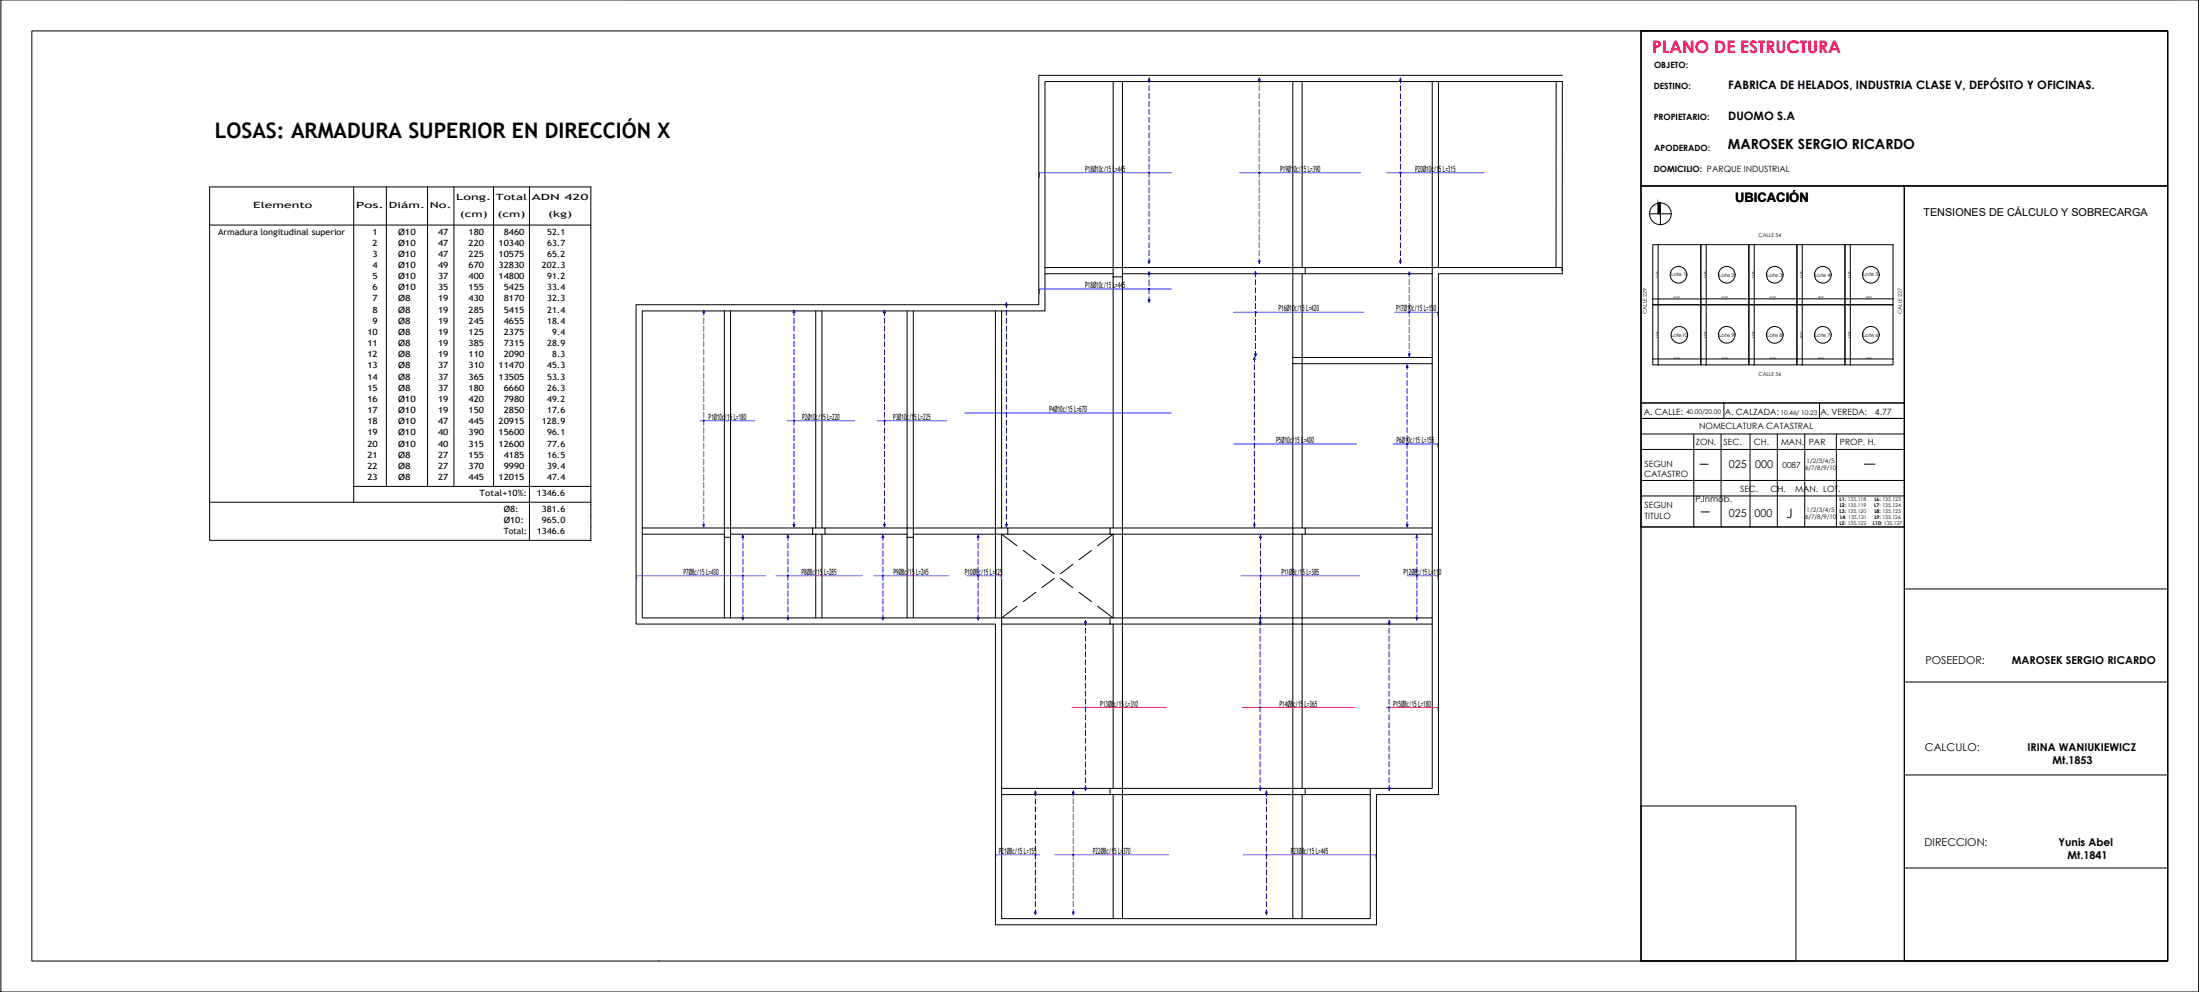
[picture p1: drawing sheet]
<svg xmlns="http://www.w3.org/2000/svg" width="710mm" height="320mm" viewBox="0 0 710 320" stroke-linecap="round" stroke-linejoin="round" font-family="sans-serif">
<!-- layer: 0 -->
<g fill="none" stroke="#000" stroke-width=".32">
<path d="M.3 0h709.4v320h-709.4zM10.3 10h689.4v300h-689.4zM529.7 10h170v300h-170zM529.7 10h170v50h-170zM529.7 10v300M529.7 10h170v300h-170M529.7 60h85v70h-85zM529.7 60h170M614.7 60h85v250h-85zM614.7 60v250M533.5 78.9h15.5v19.4h-15.5zM535.2 78.9v38.8"/>
<path d="M549 78.9h15.5v19.4h-15.5zM550.7 78.9v38.8M564.5 78.9h15.5v19.4h-15.5zM566.2 78.9v38.8M580 78.9h15.5v19.4h-15.5zM581.8 79l-.1 38.7M595.5 78.9h15.5v19.4h-15.5zM597.3 79v38.7M533.5 98.3h15.5v19.4h-15.5zM535.2 98.3h.1M549 98.3h15.5v19.4h-15.5zM549.1 96.4l-.1 .1"/>
<path d="M550.7 98.3h.1M564.5 98.3h15.5v19.4h-15.5zM564.6 96.4h-.1M566.2 98.3h.1M580 98.3h15.5v19.4h-15.5zM580.1 96.4h-.1M581.7 98.3l.1 .1M595.5 98.3h15.5v19.4h-15.5zM595.6 96.4h-.1M597.2 98.3h.1M611.1 96.4h-77.6M533.5 115.8h77.6"/>
<path d="M535.2 117.7h.1M549.1 115.8h-.1M550.7 117.7h.1M564.6 115.8h-.1M566.2 117.7h.1M580.1 115.8h-.1M595.6 115.8h-.1M529.7 130h85v5h-85zM529.7 135h85v35h-85zM529.7 135h85M529.7 140h85M546.7 140v30"/>
<path d="M555.6 140v30M556.5 130v5M564.9 140v30M573.7 140v30M582.6 140v30M587.3 130v5M592.8 140v30M529.7 145h85M529.7 155h85M529.7 160h85M529.7 170h85M614.7 190h85"/>
<path d="M614.7 220h85M529.7 260h50v50h-50zM614.7 250h85M614.7 280h85"/>
<circle cx="541.8" cy="88.6" r="2.69"/>
<circle cx="557.4" cy="88.6" r="2.69"/>
<circle cx="572.9" cy="88.6" r="2.69"/>
<circle cx="588.4" cy="88.6" r="2.69"/>
<circle cx="603.9" cy="88.6" r="2.69"/>
<circle cx="542.1" cy="108" r="2.69"/>
<circle cx="557.4" cy="108" r="2.69"/>
<circle cx="572.9" cy="108" r="2.69"/>
<circle cx="588.4" cy="108" r="2.69"/>
<circle cx="603.9" cy="108" r="2.69"/>
</g>
<!-- layer: VISTAS -->
<g fill="#000" stroke="#000" stroke-width=".32">
<path d="M535.6 65.5h.4z"/>
<path d="M535.6 65.5h.4zM535.2 65.5h.8z"/>
<path d="M535.2 65.5l.8 3.5v-3.5zM535.2 65.5l.8 3.5h-.8z"/>
</g>
<!-- layer: SILUETA DE SUPERFICIES -->
<g fill="none" stroke="#000" stroke-width=".32">
<path d="M532.5 69h6.9M535.2 65.5v3.5M536 65.5v7"/>
<circle cx="536" cy="69" r="3.5"/>
</g>
<!-- layer: plano 01 -->
<path d="M548.8 149.7h2.6M601.8 149.7h3.4M549.1 165.1h2.7" fill="none" stroke="#000" stroke-width=".32"/>
<!-- layer: 0 -->
<path d="M202.7 0h500" fill="none" stroke="#808080" stroke-width=".32"/>
<!-- layer: A-VISTA MUROS -->
<g fill="none" stroke="#000" stroke-width=".32">
<path d="M359.3 26.3v60h-22M362.3 26.3v60h55v-60M420.3 26.3v60M462.3 26.3v60h-41M464.3 26.3v60M502.3 26.3v60M504.3 24.3h-169v74h-130v103h116v97h123v-42h20v-168h40v-2h-42v168h-20v42h-119v-97h-116v-99h130v-74h167v61M337.3 88.3h22M359.3 86.3h3v3h-3zM359.3 89.3v81M362.3 89.3v81h55v-53M362.3 88.3h55"/>
<path d="M417.3 86.3h4v2h-4zM417.3 88.3v27M420.3 88.3v27h42M421.3 88.3h41M233.8 100.3v70h-26.5M235.8 100.3v70h26.5M263.3 100.3v70M265.3 100.3v70M292.8 100.3v70h-26.5M294.8 100.3v70h26.5v-70M323.3 100.3v70M417.3 115.3h3v2h-3z"/>
<path d="M462.3 117.3h-42v53M207.3 172.3h26.5M233.8 170.3h2v3h-2zM233.8 173.3v26M235.8 172.3h26.5M235.8 173.3v26M262.3 170.3h4v2h-4zM263.3 172.3v27M265.3 172.3v27M266.3 172.3h26.5M292.8 170.3h2v3h-2zM292.8 173.3v26"/>
<path d="M294.8 172.3h26.5M294.8 173.3v26M321.3 170.3h4v2h-4zM321.3 172.3v27M323.3 172.3v27h35M325.3 170.3h33M325.3 172.3h33M358.3 170.3h4v2h-4zM359.3 172.3v27M362.3 172.3h55v27h-55zM417.3 170.3h4v2h-4zM420.3 172.3v27h42"/>
<path d="M421.3 170.3h41M421.3 172.3h41M358.3 199.3h4v2h-4zM417.3 199.3h3v2h-3zM323.3 201.3h35M359.3 201.3v53M362.3 201.3h55v53h-55zM462.3 201.3h-42v53M323.3 254.3h35M323.3 256.3h35M358.3 254.3h4v2h-4zM359.3 256.3v40"/>
<path d="M417.3 254.3h4v2h-4zM417.3 256.3h-55v40M417.3 256.3v40M420.3 256.3v40M421.3 254.3h21M421.3 256.3h21"/>
</g>
<!-- layer: M-REFERENCIAS -->
<path d="M67.7 60.3h123v114h-123zM67.7 72.6h123M114.2 60.3v101.7M124.7 60.3v96.6M138 60.3v96.6M146.5 60.3v96.6M159.3 60.3v96.6M170.9 60.3v114M114.2 156.9h76.5M67.7 162h123" fill="none" stroke="#000" stroke-width=".32"/>
<!-- layer: PA_SIMB_HUEC -->
<path d="M323.3 172.3l5 3.8M330.3 177.5l4 3.1M352.3 177.5l-4 3.1M359.3 172.3l-5 3.7M328.3 195.6l-5 3.7M334.3 191.1l-4 2.9M336.3 182.1l4 3M340.3 186.6l-4 3M342.3 186.6l4 3M346.3 182l-4 3.1M348.3 191.1l4 3M354.3 195.6l5 3.7" fill="none" stroke="#000" stroke-width=".32"/>
<!-- layer: EH-BARRA 10mm VISTA -->
<path d="M378.1 55.7h-42.6v1.6M400.2 55.7h39M447.7 55.7h31.4M378.1 93.2h-42.6v1.6M398.3 100.7h41.9M450.2 100.7h13.9v1M226 135.7h17.7M254.1 135.7h21.8M283.2 135.7h22.4M311.5 133.2h66.6M398.3 143.2h39.5M449.7 143.2h14.4v1" fill="none" stroke="#135de7" stroke-width=".32"/>
<!-- layer: ARR_L_S_IG_LINEA -->
<g fill="none" stroke="#00f" stroke-width=".32">
<path d="M370.9 25.1l.3 .8h-.6zM370.9 25.9v.9M370.9 27.6v1.7M370.9 30.2v1.6M370.9 32.7v1.7M370.9 35.2v1.7M370.9 37.8v1.6M406.5 25.1l.3 .8h-.6zM406.5 25.9v.9M406.5 27.6v1.7M406.5 30.2v1.6M406.5 32.7v1.7"/>
<path d="M406.5 35.2v1.7M406.5 37.8v1.6M452 25.1l.4 .8h-.7zM452 25.9v.9M452 27.6v1.7M452 30.2v1.6M452 32.7v1.7M452 35.2v1.7M452 37.8v1.6M370.9 40.3v1.7M370.9 42.8v1.7M370.9 45.4v1.6"/>
<path d="M370.9 47.9v1.7M370.9 50.4v1.7M370.9 52.9v1.7M370.9 55.5v1.7M370.9 58v1.7M406.5 40.3v1.7M406.5 42.8v1.7M406.5 45.4v1.6M406.5 47.9v1.7M406.5 50.4v1.7M406.5 52.9v1.7M406.5 55.5v1.7"/>
<path d="M406.5 58v1.7M452 40.3v1.7M452 42.8v1.7M452 45.4v1.6M452 47.9v1.7M452 50.4v1.7M452 52.9v1.7M452 55.5v1.7M452 58v1.7M370.9 60.5v1.7M370.9 63.1v1.7M370.9 65.6v1.7"/>
<path d="M370.9 68.1v1.7M370.9 70.7v1.7M370.9 73.2v1.7M370.9 75.7v1.7M370.9 78.3v1.7M406.5 60.5v1.7M406.5 63.1v1.7M406.5 65.6v1.7M406.5 68.1v1.7M406.5 70.7v1.7M406.5 73.2v1.7M406.5 75.7v1.7"/>
<path d="M406.5 78.3v1.7M452 60.5v1.7M452 63.1v1.7M452 65.6v1.7M452 68.1v1.7M452 70.7v1.7M452 73.2v1.7M452 75.7v1.7M452 78.3v1.7M324.9 97.6l.3 .8h-.7zM324.9 98.4v.9M370.6 96.7h.6l-.3 .8z"/>
<path d="M370.6 84.2h.6l-.3 .8zM370.9 87.6l.3 .8h-.6zM370.9 80.8v1.7M370.9 83.3v.9M370.9 88.4v1M370.9 90.3v1.8M370.9 93v1.8M370.9 95.8v.9M405.3 87.6l.3 .8h-.6zM405.3 88.4v.9M405.3 90.2v1.7M405.3 92.7v1.7"/>
<path d="M405.3 95.3v1.7M405.3 97.9v1.7M406.2 84.2h.6l-.3 .8zM406.5 80.8v1.7M406.5 83.3v.9M451.7 84.2h.7l-.4 .8zM452 80.8v1.7M452 83.3v.9M454.9 87.6l.3 .8h-.6zM454.9 88.4v.9M454.9 90.2v1.7M454.9 92.7v1.7"/>
<path d="M454.9 95.3v1.7M454.9 97.9v1.7M227.2 100.1l.3 .8h-.7zM227.2 100.9v.9M227.2 102.6v1.7M227.2 105.1v1.7M227.2 107.7v1.7M227.2 110.2v1.7M227.2 112.7v1.7M227.2 115.3v1.6M227.2 117.8v1.7M256.3 100.1l.3 .8h-.6z"/>
<path d="M256.3 100.9v.9M256.3 102.6v1.7M256.3 105.1v1.7M256.3 107.7v1.7M256.3 110.2v1.7M256.3 112.7v1.7M256.3 115.3v1.6M256.3 117.8v1.7M285.5 100.1l.3 .8h-.6zM285.5 100.9v.9M285.5 102.6v1.7M285.5 105.1v1.7"/>
<path d="M285.5 107.7v1.7M285.5 110.2v1.7M285.5 112.7v1.7M285.5 115.3v1.6M285.5 117.8v1.7M324.9 100.1v1.7M324.9 102.7v1.6M324.9 105.2v1.7M324.9 107.7v1.7M324.9 110.2v1.7M324.9 112.8v1.6M324.9 115.3v1.7"/>
<path d="M324.9 117.8v1.7M404.9 115.1l.3 .8h-.6zM404.9 115.9v.9M404.9 117.6v1.7M405 114.2h.6l-.3 .8zM405.3 100.4v1.8M405.3 103v1.7M405.3 105.6v1.7M405.3 108.2v1.7M405.3 110.7v1.8M405.3 113.3v.9M454.2 117.6l.4 .8h-.7z"/>
<path d="M454.2 118.4v.9M454.6 114.2h.6l-.3 .8zM454.9 100.4v1.8M454.9 103v1.7M454.9 105.6v1.7M454.9 108.2v1.7M454.9 110.7v1.8M454.9 113.3v.9M227.2 120.3v1.7M227.2 122.8v1.7M227.2 125.4v1.7M227.2 127.9v1.7"/>
<path d="M227.2 130.4v1.7M227.2 133v1.6M227.2 135.5v1.7M227.2 138v1.7M256.3 120.3v1.7M256.3 122.8v1.7M256.3 125.4v1.7M256.3 127.9v1.7M256.3 130.4v1.7M256.3 133v1.6M256.3 135.5v1.7M256.3 138v1.7"/>
<path d="M285.5 120.3v1.7M285.5 122.8v1.7M285.5 125.4v1.7M285.5 127.9v1.7M285.5 130.4v1.7M285.5 133v1.6M285.5 135.5v1.7M285.5 138v1.7M324.9 120.3v1.7M324.9 122.9v1.6M324.9 125.4v1.7M324.9 127.9v1.7"/>
<path d="M324.9 130.4v1.7M324.9 133v1.6M324.9 135.5v1.7M324.9 138v1.7M404.9 120.2v1.7M404.9 122.7v1.7M404.9 125.2v1.7M404.9 127.8v1.7M404.9 130.3v1.7M404.9 132.8v1.7M404.9 135.4v1.7M404.9 137.9v1.7"/>
<path d="M454.2 120.1v1.7M454.2 122.7v1.7M454.2 125.2v1.7M454.2 127.7v1.7M454.2 130.3v1.7M454.2 132.8v1.7M454.2 135.4v1.6M454.2 137.9v1.7M227.2 140.5v1.7M227.2 143.1v1.6M227.2 145.6v1.7M227.2 148.1v1.7"/>
<path d="M227.2 150.6v1.7M227.2 153.2v1.6M227.2 155.7v1.7M227.2 158.2v1.7M256.3 140.5v1.7M256.3 143.1v1.6M256.3 145.6v1.7M256.3 148.1v1.7M256.3 150.6v1.7M256.3 153.2v1.6M256.3 155.7v1.7M256.3 158.2v1.7"/>
<path d="M285.5 140.5v1.7M285.5 143.1v1.6M285.5 145.6v1.7M285.5 148.1v1.7M285.5 150.6v1.7M285.5 153.2v1.6M285.5 155.7v1.7M285.5 158.2v1.7M324.9 140.5v1.7M324.9 143.1v1.7M324.9 145.6v1.7M324.9 148.1v1.7"/>
<path d="M324.9 150.6v1.7M324.9 153.2v1.6M324.9 155.7v1.7M324.9 158.2v1.7M404.9 140.4v1.7M404.9 143v1.7M404.9 145.5v1.7M404.9 148v1.7M404.9 150.6v1.7M404.9 153.1v1.7M404.9 155.7v1.6M404.9 158.2v1.7"/>
<path d="M454.2 140.4v1.7M454.2 143v1.6M454.2 145.5v1.7M454.2 148v1.7M454.2 150.6v1.7M454.2 153.1v1.7M454.2 155.6v1.7M454.2 158.2v1.7M226.8 169.2h.7l-.3 .8zM227.2 160.7v1.7M227.2 163.3v1.7M227.2 165.8v1.7"/>
<path d="M227.2 168.3v.9M239.8 172.6l.3 .8h-.6zM239.8 173.4v.9M239.8 175.2v1.7M239.8 177.7v1.7M254.3 172.6l.3 .8h-.6zM254.3 173.4v.9M254.3 175.2v1.7M254.3 177.7v1.7M256 169.2h.6l-.3 .8zM256.3 160.7v1.7M256.3 163.3v1.7"/>
<path d="M256.3 165.8v1.7M256.3 168.3v.9M285 172.6l.3 .8h-.6zM285 173.4v.9M285 175.2v1.7M285 177.7v1.7M285.2 169.2h.6l-.3 .8zM285.5 160.7v1.7M285.5 163.3v1.7M285.5 165.8v1.7M285.5 168.3v.9M315.7 172.6l.4 .8h-.7z"/>
<path d="M315.7 173.4v.9M315.7 175.2v1.7M315.7 177.7v1.7M324.5 169.2h.7l-.3 .8zM324.9 160.7v1.7M324.9 163.3v1.7M324.9 165.8v1.7M324.9 168.3v.9M404.6 169.2h.6l-.3 .8zM404.9 160.7v1.7M404.9 163.3v1.6M404.9 165.8v1.7"/>
<path d="M404.9 168.3v.9M406.9 172.6l.3 .8h-.7zM406.9 173.4v.9M406.9 175.2v1.7M406.9 177.7v1.7M453.9 169.2h.7l-.4 .8zM454.2 160.7v1.7M454.2 163.3v1.6M454.2 165.8v1.7M454.2 168.3v.9M457.3 172.6l.3 .8h-.6zM457.3 173.4v.9"/>
<path d="M457.3 175.2v1.7M457.3 177.7v1.7M239.5 199.2h.6l-.3 .8zM239.8 180.3v1.7M239.8 182.9v1.7M239.8 185.4v1.8M239.8 188v1.7M239.8 190.6v1.7M239.8 193.2v1.7M239.8 195.7v1.7M239.8 198.3v.9M254 199.2h.6l-.3 .8z"/>
<path d="M254.3 180.3v1.7M254.3 182.9v1.7M254.3 185.4v1.8M254.3 188v1.7M254.3 190.6v1.7M254.3 193.2v1.7M254.3 195.7v1.7M254.3 198.3v.9M284.7 199.2h.6l-.3 .8zM285 180.3v1.7M285 182.9v1.7M285 185.4v1.8"/>
<path d="M285 188v1.7M285 190.6v1.7M285 193.2v1.7M285 195.7v1.7M285 198.3v.9M315.4 199.2h.7l-.4 .8zM315.7 180.3v1.7M315.7 182.9v1.7M315.7 185.4v1.8M315.7 188v1.7M315.7 190.6v1.7M315.7 193.2v1.7"/>
<path d="M315.7 195.7v1.7M315.7 198.3v.9M406.5 199.2h.7l-.3 .8zM406.9 180.3v1.7M406.9 182.9v1.7M406.9 185.4v1.8M406.9 188v1.7M406.9 190.6v1.7M406.9 193.2v1.7M406.9 195.7v1.7M406.9 198.3v.9M457 199.2h.6l-.3 .8z"/>
<path d="M457.3 180.3v1.7M457.3 182.9v1.7M457.3 185.4v1.8M457.3 188v1.7M457.3 190.6v1.7M457.3 193.2v1.7M457.3 195.7v1.7M457.3 198.3v.9M350.4 200.1l.3 .8h-.6zM350.4 200.9v.9M350.4 202.6v1.7M350.4 205.2v1.7"/>
<path d="M350.4 207.7v1.7M350.4 210.2v1.7M350.4 212.8v1.7M350.4 215.3v1.7M350.4 217.8v1.7M406.8 200.1l.3 .8h-.6zM406.8 200.9v.9M406.8 202.6v1.7M406.8 205.2v1.7M406.8 207.7v1.7M406.8 210.2v1.7M406.8 212.8v1.7"/>
<path d="M406.8 215.3v1.7M406.8 217.8v1.7M448.4 200.1l.3 .8h-.6zM448.4 200.9v.9M448.4 202.6v1.7M448.4 205.2v1.7M448.4 207.7v1.7M448.4 210.2v1.7M448.4 212.8v1.7M448.4 215.3v1.7M448.4 217.8v1.7M350.4 220.4v1.7"/>
<path d="M350.4 222.9v1.7M350.4 225.4v1.7M350.4 228v1.7M350.4 230.5v1.7M350.4 233v1.7M350.4 235.6v1.7M350.4 238.1v1.7M406.8 220.4v1.7M406.8 222.9v1.7M406.8 225.4v1.7M406.8 228v1.7M406.8 230.5v1.7"/>
<path d="M406.8 233v1.7M406.8 235.6v1.7M406.8 238.1v1.7M448.4 220.4v1.7M448.4 222.9v1.7M448.4 225.4v1.7M448.4 228v1.7M448.4 230.5v1.7M448.4 233v1.7M448.4 235.6v1.7M448.4 238.1v1.7M334.2 255.1l.3 .8h-.6z"/>
<path d="M334.2 255.9v.9M334.2 257.6v1.7M346.4 255.1l.4 .8h-.7zM346.4 255.9v.9M346.4 257.6v1.7M350.1 254.2h.6l-.3 .8zM350.4 240.6v1.7M350.4 243.2v1.7M350.4 245.7v1.7M350.4 248.3v1.6M350.4 250.8v1.7M350.4 253.3v.9"/>
<path d="M406.5 254.2h.6l-.3 .8zM406.8 240.6v1.7M406.8 243.2v1.7M406.8 245.7v1.7M406.8 248.3v1.6M406.8 250.8v1.7M406.8 253.3v.9M408.8 255.1l.3 .8h-.6zM408.8 255.9v.9M408.8 257.6v1.7M448.1 254.2h.6l-.3 .8zM448.4 240.6v1.7"/>
<path d="M448.4 243.2v1.7M448.4 245.7v1.7M448.4 248.3v1.6M448.4 250.8v1.7M448.4 253.3v.9M334.2 260.2v1.7M334.2 262.7v1.7M334.2 265.3v1.7M334.2 267.8v1.7M334.2 270.4v1.7M334.2 272.9v1.7M334.2 275.5v1.7"/>
<path d="M334.2 278v1.7M346.4 260.2v1.7M346.4 262.7v1.7M346.4 265.3v1.7M346.4 267.8v1.7M346.4 270.4v1.7M346.4 272.9v1.7M346.4 275.5v1.7M346.4 278v1.7M408.8 260.2v1.7M408.8 262.7v1.7M408.8 265.3v1.7"/>
<path d="M408.8 267.8v1.7M408.8 270.4v1.7M408.8 272.9v1.7M408.8 275.5v1.7M408.8 278v1.7M333.9 294.2h.6l-.3 .8zM334.2 280.6v1.7M334.2 283.1v1.7M334.2 285.7v1.7M334.2 288.2v1.7M334.2 290.8v1.7M334.2 293.3v.9"/>
<path d="M346.1 294.2h.7l-.4 .8zM346.4 280.6v1.7M346.4 283.1v1.7M346.4 285.7v1.7M346.4 288.2v1.7M346.4 290.8v1.7M346.4 293.3v.9M408.5 294.2h.6l-.3 .8zM408.8 280.6v1.7M408.8 283.1v1.7M408.8 285.7v1.7M408.8 288.2v1.7"/>
<path d="M408.8 290.8v1.7M408.8 293.3v.9"/>
<circle cx="370.9" cy="55.7" r=".2"/>
<circle cx="406.5" cy="55.7" r=".2"/>
<circle cx="452.1" cy="55.7" r=".2"/>
<circle cx="370.9" cy="93.2" r=".2"/>
<circle cx="405.3" cy="100.7" r=".2"/>
<circle cx="454.9" cy="100.7" r=".2"/>
<circle cx="227.2" cy="135.7" r=".2"/>
<circle cx="256.3" cy="135.7" r=".2"/>
<circle cx="285.5" cy="135.7" r=".2"/>
<circle cx="324.9" cy="133.2" r=".2"/>
<circle cx="404.9" cy="143.2" r=".2"/>
<circle cx="454.2" cy="143.2" r=".2"/>
<circle cx="239.8" cy="185.7" r=".2"/>
<circle cx="254.3" cy="185.7" r=".2"/>
<circle cx="285" cy="185.7" r=".2"/>
<circle cx="315.7" cy="185.7" r=".2"/>
<circle cx="406.9" cy="185.7" r=".2"/>
<circle cx="457.3" cy="185.7" r=".2"/>
<circle cx="350.4" cy="228.2" r=".2"/>
<circle cx="406.8" cy="228.2" r=".2"/>
<circle cx="448.4" cy="228.2" r=".2"/>
<circle cx="334.2" cy="275.7" r=".2"/>
<circle cx="346.4" cy="275.7" r=".2"/>
<circle cx="408.8" cy="275.7" r=".2"/>
</g>
<!-- layer: EH-BARRA 8mm VISTA -->
<path d="M247.1 185.7h-41.6v1M250.4 185.7h28M282 185.7h24.2M312 185.7h11.1v1M400.5 185.7h38.4M454.2 185.7h9.9v1M346 228.2h30.6M400.9 228.2h36.4M447.5 228.2h16.6v1M335.6 275.7h-14.1v1M340.5 275.7h36.8M401.3 275.7h42.8v1.3" fill="none" stroke="#e713e0" stroke-width=".32"/>
<text font-size="6.9" x="69.3" y="44.7">LOSAS: ARMADURA SUPERIOR EN DIRECCIÓN X</text>
<text font-size="5.6" fill="#f00" x="533.3" y="17">PLANO DE ESTRUCTURA</text>
<text font-size="4.5" x="557.7" y="48.2">MAROSEK SERGIO RICARDO</text>
<g font-size="4.2">
<text x="560.1" y="65.2">UBICACIÓN</text>
<text x="576.6" y="166.9">J</text>
</g>
<g font-size="3.8">
<text x="557.9" y="28.6">FABRICA DE HELADOS, INDUSTRIA CLASE V, DEPÓSITO Y OFICINAS.</text>
<text x="557.9" y="38.8">DUOMO S.A</text>
</g>
<g font-size="3.5">
<text x="620.9" y="69.7">TENSIONES DE CÁLCULO Y SOBRECARGA</text>
<text x="558" y="150.9">025</text>
<text x="566.6" y="150.9">000</text>
<text x="558" y="166.8">025</text>
<text x="566.4" y="166.8">000</text>
<text x="621.5" y="214.2">POSEEDOR:</text>
<text x="649.4" y="214.2">MAROSEK SERGIO RICARDO</text>
<text x="621.3" y="242.3">CALCULO:</text>
<text x="654.4" y="242.3">IRINA WANIUKIEWICZ</text>
<text x="662.5" y="246.5">Mt.1853</text>
<text x="621.2" y="272.8">DIRECCION:</text>
<text x="664.4" y="272.8">Yunis Abel</text>
<text x="667.4" y="277">Mt.1841</text>
</g>
<g font-size="2.8">
<text x="533.9" y="22">OBJETO:</text>
<text x="533.8" y="28.7">DESTINO:</text>
<text x="533.8" y="38.8">PROPIETARIO:</text>
<text x="534" y="48.8">APODERADO:</text>
<text x="350.3" y="55.4">P18Ø10c/15 L=445</text>
<text x="413.2" y="55.4">P19Ø10c/15 L=390</text>
<text x="456.8" y="55.4">P20Ø10c/15 L=315</text>
<text x="533.8" y="55.6">DOMICILIO: PARQUE INDUSTRIAL</text>
<text x="147.3" y="64.5">Long.</text>
<text x="160.1" y="64.5">Total</text>
<text x="171.7" y="64.5">ADN 420</text>
<text x="81.7" y="67.2">Elemento</text>
<text x="114.9" y="67.2">Pos.</text>
<text x="125.5" y="67.2">Diám.</text>
<text x="138.8" y="67.2">No.</text>
<text x="148.4" y="69.9">(cm)</text>
<text x="160.6" y="69.9">(cm)</text>
<text x="177" y="69.9">(kg)</text>
<text x="70.4" y="75.6">Armadura longitudinal superior</text>
<text x="120.3" y="75.6">1</text>
<text x="128.5" y="75.6">Ø10</text>
<text x="141.4" y="75.6">47</text>
<text x="151.2" y="75.6">180</text>
<text x="162.6" y="75.6">8460</text>
<text x="176.6" y="75.6">52.1</text>
<text x="120.3" y="79.2">2</text>
<text x="120.3" y="82.8">3</text>
<text x="128.5" y="79.2">Ø10</text>
<text x="128.5" y="82.8">Ø10</text>
<text x="141.4" y="79.2">47</text>
<text x="141.4" y="82.8">47</text>
<text x="151.2" y="79.2">220</text>
<text x="151.2" y="82.8">225</text>
<text x="160.9" y="79.2">10340</text>
<text x="160.9" y="82.8">10575</text>
<text x="176.6" y="79.2">63.7</text>
<text x="176.6" y="82.8">65.2</text>
<text x="120.3" y="86.4">4</text>
<text x="128.5" y="86.4">Ø10</text>
<text x="141.4" y="86.4">49</text>
<text x="151.2" y="86.4">670</text>
<text x="160.9" y="86.4">32830</text>
<text x="174.9" y="86.4">202.3</text>
<text x="120.3" y="90">5</text>
<text x="120.3" y="93.6">6</text>
<text x="128.5" y="90">Ø10</text>
<text x="128.5" y="93.6">Ø10</text>
<text x="141.4" y="90">37</text>
<text x="141.4" y="93.6">35</text>
<text x="151.2" y="90">400</text>
<text x="151.2" y="93.6">155</text>
<text x="160.9" y="90">14800</text>
<text x="162.6" y="93.6">5425</text>
<text x="176.6" y="90">91.2</text>
<text x="176.6" y="93.6">33.4</text>
<text x="350.3" y="92.9">P18Ø10c/15 L=445</text>
<text x="120.3" y="97.2">7</text>
<text x="120.3" y="100.8">8</text>
<text x="128.5" y="97.2">Ø8</text>
<text x="128.5" y="100.8">Ø8</text>
<text x="141.4" y="97.2">19</text>
<text x="141.4" y="100.8">19</text>
<text x="151.2" y="97.2">430</text>
<text x="151.2" y="100.8">285</text>
<text x="162.6" y="97.2">8170</text>
<text x="162.6" y="100.8">5415</text>
<text x="176.6" y="97.2">32.3</text>
<text x="176.6" y="100.8">21.4</text>
<text x="412.7" y="100.4">P16Ø10c/15 L=420</text>
<text x="450.6" y="100.4">P17Ø10c/15 L=150</text>
<text x="120.3" y="104.4">9</text>
<text x="128.5" y="104.4">Ø8</text>
<text x="141.4" y="104.4">19</text>
<text x="151.2" y="104.4">245</text>
<text x="162.6" y="104.4">4655</text>
<text x="176.6" y="104.4">18.4</text>
<text x="118.6" y="108">10</text>
<text x="118.6" y="111.6">11</text>
<text x="128.5" y="108">Ø8</text>
<text x="128.5" y="111.6">Ø8</text>
<text x="141.4" y="108">19</text>
<text x="141.4" y="111.6">19</text>
<text x="151.2" y="108">125</text>
<text x="151.2" y="111.6">385</text>
<text x="162.6" y="108">2375</text>
<text x="162.6" y="111.6">7315</text>
<text x="176.6" y="111.6">28.9</text>
<text x="178.3" y="108">9.4</text>
<text x="118.6" y="115.2">12</text>
<text x="118.6" y="118.8">13</text>
<text x="128.5" y="115.2">Ø8</text>
<text x="128.5" y="118.8">Ø8</text>
<text x="141.4" y="115.2">19</text>
<text x="141.4" y="118.8">37</text>
<text x="151.2" y="115.2">110</text>
<text x="151.2" y="118.8">310</text>
<text x="160.9" y="118.8">11470</text>
<text x="162.6" y="115.2">2090</text>
<text x="176.6" y="118.8">45.3</text>
<text x="178.3" y="115.2">8.3</text>
<text x="118.6" y="122.4">14</text>
<text x="128.5" y="122.4">Ø8</text>
<text x="141.4" y="122.4">37</text>
<text x="151.2" y="122.4">365</text>
<text x="160.9" y="122.4">13505</text>
<text x="176.6" y="122.4">53.3</text>
<text x="118.6" y="126">15</text>
<text x="118.6" y="129.6">16</text>
<text x="128.5" y="126">Ø8</text>
<text x="128.5" y="129.6">Ø10</text>
<text x="141.4" y="126">37</text>
<text x="141.4" y="129.6">19</text>
<text x="151.2" y="126">180</text>
<text x="151.2" y="129.6">420</text>
<text x="162.6" y="126">6660</text>
<text x="162.6" y="129.6">7980</text>
<text x="176.6" y="126">26.3</text>
<text x="176.6" y="129.6">49.2</text>
<text x="118.6" y="133.2">17</text>
<text x="118.6" y="136.8">18</text>
<text x="128.5" y="133.2">Ø10</text>
<text x="128.5" y="136.8">Ø10</text>
<text x="141.4" y="133.2">19</text>
<text x="141.4" y="136.8">47</text>
<text x="151.2" y="133.2">150</text>
<text x="151.2" y="136.8">445</text>
<text x="160.9" y="136.8">20915</text>
<text x="162.6" y="133.2">2850</text>
<text x="174.9" y="136.8">128.9</text>
<text x="176.6" y="133.2">17.6</text>
<text x="228.7" y="135.4">P1Ø10c/15 L=180</text>
<text x="258.9" y="135.4">P2Ø10c/15 L=220</text>
<text x="288.3" y="135.4">P3Ø10c/15 L=225</text>
<text x="338.7" y="132.9">P4Ø10c/15 L=670</text>
<text x="530.6" y="134">A. CALLE:</text>
<text x="556.8" y="133.8">A. CALZADA:</text>
<text x="587.6" y="133.8">A. VEREDA:</text>
<text x="605.2" y="133.8">4.77</text>
<text x="118.6" y="140.4">19</text>
<text x="128.5" y="140.4">Ø10</text>
<text x="141.4" y="140.4">40</text>
<text x="151.2" y="140.4">390</text>
<text x="160.9" y="140.4">15600</text>
<text x="176.6" y="140.4">96.1</text>
<text x="412" y="142.9">P5Ø10c/15 L=400</text>
<text x="450.8" y="142.9">P6Ø10c/15 L=155</text>
<text x="547.4" y="143.6">ZON.</text>
<text x="548.5" y="138.2">NOMECLATURA CATASTRAL</text>
<text x="556.3" y="143.6">SEC.</text>
<text x="566.1" y="143.6">CH.</text>
<text x="574.9" y="143.6">MAN. PAR</text>
<text x="593.9" y="143.6">PROP. H.</text>
<text x="118.6" y="144">20</text>
<text x="118.6" y="147.6">21</text>
<text x="128.5" y="144">Ø10</text>
<text x="128.5" y="147.6">Ø8</text>
<text x="141.4" y="144">40</text>
<text x="141.4" y="147.6">27</text>
<text x="151.2" y="144">315</text>
<text x="151.2" y="147.6">155</text>
<text x="160.9" y="144">12600</text>
<text x="162.6" y="147.6">4185</text>
<text x="176.6" y="144">77.6</text>
<text x="176.6" y="147.6">16.5</text>
<text x="118.6" y="151.2">22</text>
<text x="118.6" y="154.8">23</text>
<text x="128.5" y="151.2">Ø8</text>
<text x="128.5" y="154.8">Ø8</text>
<text x="141.4" y="151.2">27</text>
<text x="141.4" y="154.8">27</text>
<text x="151.2" y="151.2">370</text>
<text x="151.2" y="154.8">445</text>
<text x="160.9" y="154.8">12015</text>
<text x="162.6" y="151.2">9990</text>
<text x="176.6" y="151.2">39.4</text>
<text x="176.6" y="154.8">47.4</text>
<text x="530.7" y="153.9">CATASTRO</text>
<text x="530.8" y="150.5">SEGUN</text>
<text x="154.8" y="159.9">Total+10%:</text>
<text x="173.2" y="159.9">1346.6</text>
<text x="561.7" y="158.6">SEC.</text>
<text x="571.4" y="158.6">CH.</text>
<text x="579.5" y="158.6">MAN. LOT.</text>
<text x="162.6" y="165">Ø8:</text>
<text x="174.9" y="165">381.6</text>
<text x="530.8" y="167.4">TITULO</text>
<text x="530.8" y="164">SEGUN</text>
<text x="547.3" y="162">P.Inmob.</text>
<text x="162.6" y="168.6">Ø10:</text>
<text x="162.6" y="172.2">Total:</text>
<text x="173.2" y="172.2">1346.6</text>
<text x="174.9" y="168.6">965.0</text>
<text x="220.6" y="185.4">P7Ø8c/15 L=430</text>
<text x="258.7" y="185.4">P8Ø8c/15 L=285</text>
<text x="288.4" y="185.4">P9Ø8c/15 L=245</text>
<text x="311.5" y="185.4">P10Ø8c/15 L=125</text>
<text x="413.6" y="185.4">P11Ø8c/15 L=385</text>
<text x="453.1" y="185.4">P12Ø8c/15 L=110</text>
<text x="355.2" y="227.9">P13Ø8c/15 L=310</text>
<text x="413" y="227.9">P14Ø8c/15 L=365</text>
<text x="449.7" y="227.9">P15Ø8c/15 L=180</text>
<text x="322.4" y="275.4">P21Ø8c/15 L=155</text>
<text x="352.8" y="275.4">P22Ø8c/15 L=370</text>
<text x="416.6" y="275.4">P23Ø8c/15 L=445</text>
</g>
<text font-size="2.7" x="575.4" y="150.9">0087</text>
<g font-size="2.1">
<text x="544.2" y="133.7">40.00/20.00</text>
<text x="574.7" y="133.7">10.46/ 10.23</text>
</g>
<g font-size="2">
<text x="583.2" y="149.3">1/2/3/4/5</text>
<text x="582.7" y="151.6">6/7/8/9/10</text>
<text x="582.7" y="167.3">6/7/8/9/10</text>
<text x="583.2" y="165">1/2/3/4/5</text>
</g>
<g font-size="1.7">
<text x="567.6" y="76.5">CALLE 54</text>
<text x="539.4" y="89.2">Lote 1</text>
<text x="554.9" y="89.2">Lote 2</text>
<text x="570.4" y="89.2">Lote 3</text>
<text x="585.9" y="89.2">Lote 4</text>
<text x="601.4" y="89.2">Lote 5</text>
<text x="531.5" y="101.2" transform="rotate(-90 531.5 101.2)">CALLE 229</text>
<text x="613.9" y="101.2" transform="rotate(-90 613.9 101.2)">CALLE 227</text>
<text x="539.4" y="108.6">Lote10</text>
<text x="554.9" y="108.6">Lote 9</text>
<text x="570.4" y="108.6">Lote 8</text>
<text x="585.9" y="108.6">Lote 7</text>
<text x="601.4" y="108.6">Lote 6</text>
<text x="567.6" y="121.2">CALLE 56</text>
<text x="593.8" y="161.5">L1: 135.118</text>
<text x="605" y="161.5">L6: 135.123</text>
<text x="593.8" y="165.4">L3: 135.120</text>
<text x="593.8" y="163.5">L2: 135.119</text>
<text x="594" y="167.4">L4: 135.121</text>
<text x="605" y="163.5">L7: 135.124</text>
<text x="605" y="165.4">L8: 135.125</text>
<text x="605" y="167.4">L9: 135.126</text>
<text x="593.8" y="169.3">L5: 135.122</text>
<text x="604.6" y="169.3">L10: 135.127</text>
</g>
<g font-size=".8">
<text x="535.1" y="89.5" transform="rotate(-90 535.1 89.5)">40.00</text>
<text x="550.6" y="89.5" transform="rotate(-90 550.6 89.5)">40.00</text>
<text x="566.1" y="89.5" transform="rotate(-90 566.1 89.5)">40.00</text>
<text x="581.6" y="89.6" transform="rotate(-90 581.6 89.6)">40.00</text>
<text x="597.1" y="89.5" transform="rotate(-90 597.1 89.5)">40.00</text>
<text x="540.3" y="96.3">32.00</text>
<text x="555.8" y="96.2">32.00</text>
<text x="571.3" y="96.2">32.00</text>
<text x="586.8" y="96.2">32.00</text>
<text x="602.3" y="96.2">32.00</text>
<text x="535.1" y="108.9" transform="rotate(-90 535.1 108.9)">40.00</text>
<text x="550.6" y="108.9" transform="rotate(-90 550.6 108.9)">40.00</text>
<text x="566.1" y="108.9" transform="rotate(-90 566.1 108.9)">40.00</text>
<text x="581.6" y="109" transform="rotate(-90 581.6 109)">40.00</text>
<text x="597.1" y="108.9" transform="rotate(-90 597.1 108.9)">40.00</text>
<text x="540.3" y="115.6">32.00</text>
<text x="555.8" y="115.6">32.00</text>
<text x="571.3" y="115.6">32.00</text>
<text x="586.8" y="115.6">32.00</text>
<text x="602.3" y="115.6">32.00</text>
</g>
</svg>
